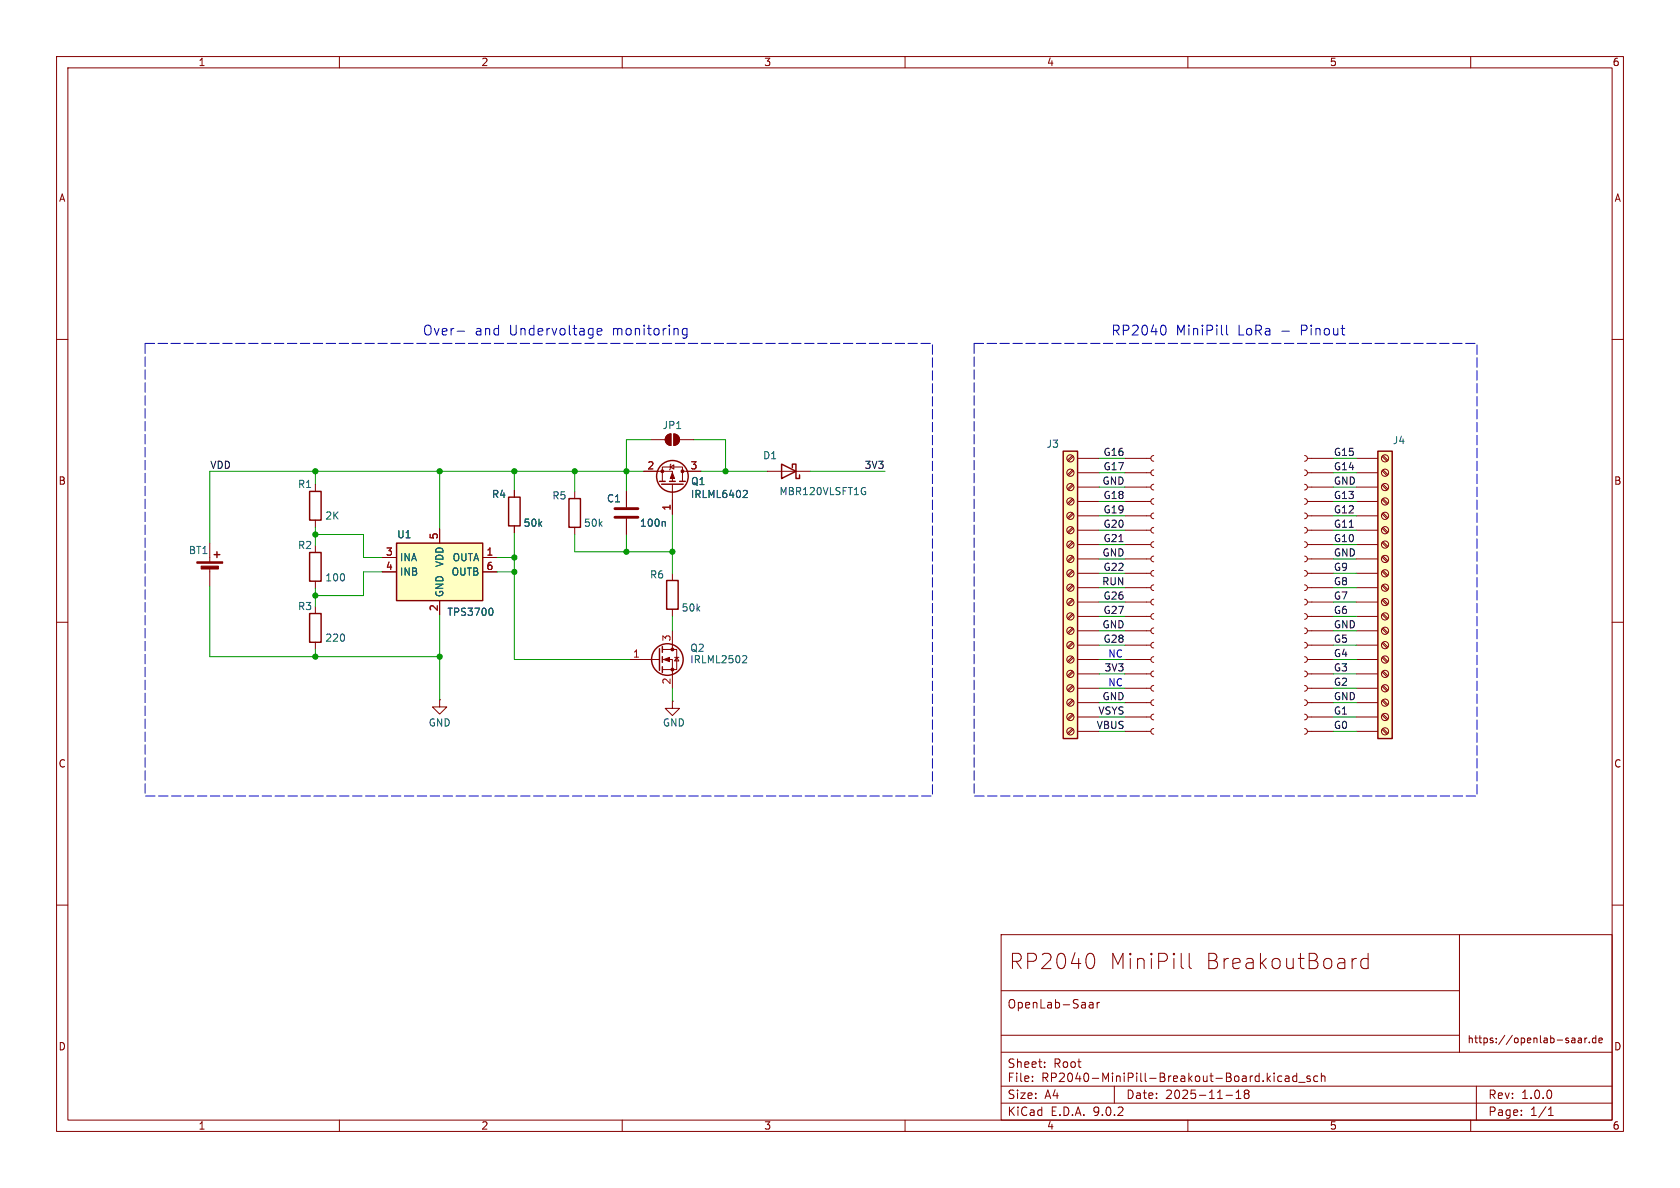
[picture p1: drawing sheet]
<svg xmlns="http://www.w3.org/2000/svg" width="297mm" height="210mm" viewBox="0 0 297 210" stroke-linecap="round" stroke-linejoin="round" font-family="sans-serif">
<g fill="none" stroke="#840000" stroke-width=".18">
<path d="M10 10h277v190h-277zM12 12h273v186h-273zM60 10v2M110 10v2M160 10v2M210 10v2M260 10v2M10 60h2M285 60h2M37.1 96v3.3M55.8 85.6v1.3M55.8 91.9v1.3"/>
<path d="M110.7 86.9v2.8M110.7 91.7v2.8M135.6 83.3h7.7M10 110h2M37.1 100.3v3.3M285 110h2M118.9 124v1.2h1.2l-1.2 1.3-1.3-1.3h1.3M118.9 124h.1M10 160h2M177 165.2h108v32.8h-108zM177 175.1h81M192.6 177.3h.6v.9"/>
<path d="M192.9 168.5a1.59 1.59 0 0 1 .5 2.2l-.1 .3-.4 .2M193.2 177.6h-.5a.29 .29 0 0 0-.2 .3 .29 .29 0 0 0 .2 .3l.5-.1M194 177.2v1M194.4 177.2l-.3 .1-.1 .2M208.8 170.8l.1 .3 .3 .1M210.2 168.5v2.3l.2 .3 .2 .1M239 169.4v1.8M239.8 169.4a.69 .69 0 0 0-.8 .5M241.9 169.6l-.8-.2-.4 .3-.1 .2v.8l.2 .4 .3 .1 .8-.1M241.9 168.5v2.7M258 165.2v20.9M285 160h2"/>
<path d="M60 198v2M110 198v2M160 198v2M177 195h108M177 192h108M177 186h108M177 183h81M182.5 191.1v.1M182.5 190.3v.1M184.7 188.6v.1M184.7 187.8v.1M197 192v3"/>
<path d="M210 198v2M216.7 193.6h1.2M218.5 194.2h.9M218.5 193.1l.5-.4v1.5M220.2 193.3l-.2 .3v.5l.2 .1 .5-.1 .1-.2-.1-.4-.2-.2M220.2 193.3l-.2-.2 .2-.4 .5 .1 .1 .2-.3 .3M220.2 193.3h.3M225.2 189.7v.1M225.2 190.2v1M226.6 190.3l-.4-.1-.3 .3v.4l.1 .2h.6M227.2 190.3h.6l.1 .9M227.9 190.6h-.5a.29 .29 0 0 0-.2 .3 .29 .29 0 0 0 .2 .3l.5-.1"/>
<path d="M229.2 190.3l-.4-.1-.3 .3v.4l.2 .2h.5M229.2 189.7v1.5M229.6 191.3h1.1M231.6 190.3l-.4-.1-.2 .2 .1 .2 .5 .2v.3h-.6M233 190.3l-.5-.1-.3 .3v.4l.2 .2h.6M233.6 190.3l.2-.1 .4 .1v.9M233.6 189.7v1.5M260 198v2M261 192v6M269 197.1v.1M269 196.3v.1M273.7 197.2h.9"/>
<path d="M273.7 196.1l.5-.4v1.5M274.2 192.8l.1 .5-.1 .8M277.9 183.6h.5v.7M277.9 184.3h.5M278.4 183.8l-.5 .1M279 183.6h.5l.1 .7M279.6 183.8l-.4 .1-.2 .1 .2 .3h.4M280.2 183.5v.8M280.5 183.5l-.3 .2M281 184.2v.1M282.1 183.6l-.3-.1-.3 .2 .1 .6h.5M282.1 183.1v1.2"/>
<path d="M282.7 183.9l.6-.1-.1-.2-.4-.1-.1 .2v.6h.5"/>
</g>
<path d="M108.7 89.9h4.1M108.7 91.4h4.1" fill="none" stroke="#840000" stroke-width=".51"/>
<path d="M117.4 92.2l.2 .2v.6M152.8 86.9h.2v.4l-.2 .1M152.9 86.2h.1" fill="none" stroke="#006464" stroke-width=".18"/>
<path d="M37.8 98h1.1M38.4 97.5v1.1M54.7 86.9h2.1v5h-2.1zM138.2 82l2.5 1.3-2.5 1.3zM140.1 82.7v-.7h.6v2.6h.7v-.7" fill="none" stroke="#840000" stroke-width=".25"/>
<g fill="#840000" stroke="#840000" stroke-width=".18">
<path d="M34.8 99.3h4.6v.3h-4.6z"/>
<path d="M35.6 100.1h3v.5h-3z"/>
</g>
<path d="M70.1 96h15.2v10.2h-15.2z" fill="#ffffc2"/>
<g fill="none" stroke="#840000" stroke-width=".25">
<path d="M54.7 97.7h2.1v5h-2.1zM70.1 96h15.2v10.2h-15.2zM89.9 87.9h2v5.1h-2zM100.6 88.1h2v5.1h-2zM116.6 85.1h1M117 85.6h3.8M118.4 85.1h1M120.1 85.1h1.1M54.7 108.5h2.1v5h-2.1zM116.6 114.7v3.8M117.1 114.3v1M117.1 116.1v1"/>
<path d="M117.1 117.9v1M117.9 102.6h2v5.1h-2z"/>
<circle cx="118.9" cy="84.2" r="2.79"/>
<circle cx="118" cy="116.6" r="2.79"/>
</g>
<g fill="none" stroke="#840000" stroke-width=".18">
<path d="M115.1 77.7h2.5M118.6 76.7a1.02 1.02 0 0 0-1 1 1.02 1.02 0 0 0 1 1v-2M119.1 78.7a1.01 1.01 0 0 0 1-1 1.01 1.01 0 0 0-1-1v2M120.1 77.7h2.6M55.8 96.4v1.3M67.6 98.6h2.5M77.7 93.5v2.5M85.3 98.6h2.6M90.9 86.6v1.3M90.9 93v1.2M101.6 86.9v1.2M101.6 93.2v1.3"/>
<path d="M113.8 83.3h5.1v1.8M117.1 85.1v-2.5h3.5v2.5M118.5 82.6l.6-.4v.7zM118.6 82l-.1 .2v.7l-.1 .2M118.9 85.6v5.3M120.6 83.3h3.4M198.9 81h4.6M198.9 83.6h4.6M198.9 86.1h4.6M198.9 88.6h4.6M198.9 91.2h4.6M198.9 93.7h4.6"/>
<path d="M198.9 96.3h4.6M198.9 98.8h4.6M204 80.5l-.4 .2-.1 .3 .1 .4 .4 .1M204 83.1l-.4 .1-.1 .4 .1 .3 .4 .2M204 85.6l-.4 .2-.1 .3 .1 .4 .4 .1M204 88.1l-.4 .2-.1 .3 .1 .4 .4 .2M204 90.7l-.4 .1-.1 .4 .1 .3 .4 .2M204 93.2l-.4 .2-.1 .3 .1 .4 .4 .1M204 95.8l-.4 .1-.1 .4 .1 .3 .4 .2M204 98.3l-.4 .2-.1 .3 .1 .4 .4 .1M55.8 102.7v1.3M55.8 107.2v1.3"/>
<path d="M55.8 113.5v1.3M67.6 101.1h2.5M77.7 106.2v2.5M85.3 101.1h2.6M111.3 116.6h5.3M117.1 114.8h2.5v3.6h-2.5M117.1 116.6h1.8v5.1M118.9 101.3v1.3M118.9 107.7v1.3M118.9 111.5v3.3M119.3 116.2h.7M119.6 116.2l.4 .6h-.7z"/>
<path d="M198.9 116.6h4.6M198.9 101.3h4.6M198.9 103.9h4.6M198.9 106.4h4.6M198.9 109h4.6M198.9 111.5h4.6M198.9 114h4.6M198.9 119.1h4.6M204 100.8l-.4 .2-.1 .3 .1 .4 .4 .2M204 103.4l-.4 .1-.1 .4 .1 .3 .4 .2M204 105.9l-.4 .2-.1 .3 .1 .4 .4 .1M204 108.5l-.4 .1-.1 .4 .1 .3 .4 .2"/>
<path d="M204 111l-.4 .2-.1 .3 .1 .4 .4 .1M204 113.5l-.4 .2-.1 .3 .1 .4 .4 .2M204 116.1l-.4 .1-.1 .4 .1 .3 .4 .2M204 118.6l-.4 .2-.1 .3 .1 .4 .4 .1M77.7 123.7v1.3h1.3l-1.3 1.2-1.2-1.2h1.2M77.7 123.7h.1M198.9 121.7h4.6M198.9 124.2h4.6M198.9 126.7h4.6M198.9 129.3h4.6M204 121.2l-.4 .1-.1 .4 .1 .3 .4 .2M204 123.7l-.4 .2-.1 .3 .1 .4 .4 .1"/>
<path d="M204 126.2l-.4 .2-.1 .3 .1 .4 .4 .2M204 128.8l-.4 .1-.1 .4 .1 .3 .4 .2"/>
</g>
<path d="M131.6 86.7h.4l.1 .3-.8 1h.8M86.8 107.5a.79 .79 0 0 1 0 1.3M131.5 115.9l.4 .1 .1 .3-.8 .9h.8" fill="none" stroke="#006464" stroke-width=".18"/>
<g fill="#840000" stroke="#840000" stroke-width=".18">
<path d="M117.9 77l.7-.3v2a1.02 1.02 0 0 1-.9-.6 1.02 1.02 0 0 1 .2-1.1z"/>
<path d="M119.1 76.7a1.01 1.01 0 0 1 1 1 1.01 1.01 0 0 1-1 1z"/>
<path d="M117.3 116.6l1.1-.4v.8z"/>
<path d="M118.9 83.6l.4 1h-.8z"/>
<circle cx="118.9" cy="114.8" r=".25"/>
<circle cx="118.9" cy="118.4" r=".25"/>
<circle cx="120.6" cy="83.3" r=".25"/>
<circle cx="117.1" cy="83.3" r=".25"/>
</g>
<path d="M188 79.8h2.5v50.8h-2.5z" fill="#ffffc2"/>
<path d="M188 79.8h2.5v50.8h-2.5z" fill="none" stroke="#840000" stroke-width=".25"/>
<g fill="none" stroke="#840000" stroke-width=".18">
<path d="M189.6 80.5l-.9 .9M189.6 83.1l-.9 .8M189.6 85.6l-.9 .8M189.6 88.1l-.9 .9M189.6 90.7l-.9 .8M189.6 93.2l-.9 .9M189.6 95.8l-.9 .8M189.6 98.3l-.9 .8M189.8 80.7l-.9 .8M189.8 83.2l-.9 .9M189.8 85.8l-.9 .8M189.8 88.3l-.9 .9"/>
<path d="M189.8 90.9l-.9 .8M189.8 93.4l-.9 .8M189.8 95.9l-.9 .9M189.8 98.5l-.9 .8M190.5 81h3.8M190.5 83.6h3.8M190.5 86.1h3.8M190.5 88.6h3.8M190.5 91.2h3.8M190.5 93.7h3.8M190.5 96.3h3.8M190.5 98.8h3.8"/>
<path d="M189.6 100.8l-.9 .9M189.6 103.4l-.9 .8M189.6 105.9l-.9 .9M189.6 108.5l-.9 .8M189.6 111l-.9 .8M189.6 113.5l-.9 .9M189.6 116.1l-.9 .8M189.6 118.6l-.9 .9M189.8 101l-.9 .9M189.8 103.6l-.9 .8M189.8 106.1l-.9 .8M189.8 108.6l-.9 .9"/>
<path d="M189.8 111.2l-.9 .8M189.8 113.7l-.9 .9M189.8 116.3l-.9 .8M189.8 118.8l-.9 .8M190.5 101.3h3.8M190.5 103.9h3.8M190.5 106.4h3.8M190.5 109h3.8M190.5 111.5h3.8M190.5 114h3.8M190.5 116.6h3.8M190.5 119.1h3.8"/>
<path d="M189.6 121.2l-.9 .8M189.6 123.7l-.9 .8M189.6 126.2l-.9 .9M189.6 128.8l-.9 .8M189.8 121.3l-.9 .9M189.8 123.9l-.9 .8M189.8 126.4l-.9 .9M189.8 129l-.9 .8M190.5 121.7h3.8M190.5 124.2h3.8M190.5 126.7h3.8M190.5 129.3h3.8"/>
<circle cx="189.2" cy="88.6" r=".63"/>
<circle cx="189.2" cy="93.7" r=".63"/>
<circle cx="189.2" cy="81" r=".63"/>
<circle cx="189.2" cy="86.1" r=".63"/>
<circle cx="189.2" cy="98.8" r=".63"/>
<circle cx="189.2" cy="83.6" r=".63"/>
<circle cx="189.2" cy="91.2" r=".63"/>
<circle cx="189.2" cy="96.3" r=".63"/>
<circle cx="189.2" cy="109" r=".63"/>
<circle cx="189.2" cy="119.1" r=".63"/>
<circle cx="189.2" cy="106.4" r=".63"/>
<circle cx="189.2" cy="111.5" r=".63"/>
<circle cx="189.2" cy="101.3" r=".63"/>
<circle cx="189.2" cy="114" r=".63"/>
<circle cx="189.2" cy="116.6" r=".63"/>
<circle cx="189.2" cy="103.9" r=".63"/>
<circle cx="189.2" cy="121.7" r=".63"/>
<circle cx="189.2" cy="124.2" r=".63"/>
<circle cx="189.2" cy="126.7" r=".63"/>
<circle cx="189.2" cy="129.3" r=".63"/>
</g>
<path d="M243.6 79.8h2.5v50.8h-2.5z" fill="#ffffc2"/>
<path d="M243.6 79.8h2.5v50.8h-2.5z" fill="none" stroke="#840000" stroke-width=".25"/>
<g fill="none" stroke="#840000" stroke-width=".18">
<path d="M67.6 98.6h2.5M77.7 93.5v2.5M85.3 98.6h2.6M90.9 86.6v1.3M90.9 93v1.2M110.7 86.9v2.8M110.7 91.7v2.8M113.8 83.3h2.5M118.9 88.4v2.5M121.4 83.3h2.6M230.6 80.5l.4 .2 .1 .3-.1 .4-.4 .1M230.6 83.1l.4 .1 .1 .4-.1 .3-.4 .2"/>
<path d="M230.6 85.6l.4 .2 .1 .3-.1 .4-.4 .1M230.6 88.1l.4 .2 .1 .3-.1 .4-.4 .2M230.6 90.7l.4 .1 .1 .4-.1 .3-.4 .2M230.6 93.2l.4 .2 .1 .3-.1 .4-.4 .1M230.6 95.8l.4 .1 .1 .4-.1 .3-.4 .2M230.6 98.3l.4 .2 .1 .3-.1 .4-.4 .1M231.1 81h4.6M231.1 83.6h4.6M231.1 86.1h4.6M231.1 88.6h4.6M231.1 91.2h4.6M231.1 93.7h4.6"/>
<path d="M231.1 96.3h4.6M231.1 98.8h4.6M239.8 81h3.8M239.8 83.6h3.8M239.8 86.1h3.8M239.8 88.6h3.8M239.8 91.2h3.8M239.8 93.7h3.8M239.8 96.3h3.8M239.8 98.8h3.8M244.3 80.7l.9 .8M244.3 83.2l.9 .9"/>
<path d="M244.3 85.8l.9 .8M244.3 88.3l.9 .9M244.3 90.9l.9 .8M244.3 93.4l.9 .8M244.3 95.9l.9 .9M244.3 98.5l.9 .8M244.5 80.5l.9 .9M244.5 83.1l.9 .8M244.5 85.6l.9 .8M244.5 88.1l.9 .9M244.5 90.7l.9 .8M244.5 93.2l.9 .9"/>
<path d="M244.5 95.8l.9 .8M244.5 98.3l.9 .8M67.6 101.1h2.5M77.7 106.2v2.5M85.3 101.1h2.6M230.6 100.8l.4 .2 .1 .3-.1 .4-.4 .2M230.6 103.4l.4 .1 .1 .4-.1 .3-.4 .2M230.6 105.9l.4 .2 .1 .3-.1 .4-.4 .1M230.6 108.5l.4 .1 .1 .4-.1 .3-.4 .2M230.6 111l.4 .2 .1 .3-.1 .4-.4 .1M230.6 113.5l.4 .2 .1 .3-.1 .4-.4 .2M230.6 116.1l.4 .1 .1 .4-.1 .3-.4 .2"/>
<path d="M230.6 118.6l.4 .2 .1 .3-.1 .4-.4 .1M231.1 101.3h4.6M231.1 103.9h4.6M231.1 106.4h4.6M231.1 109h4.6M231.1 111.5h4.6M231.1 114h4.6M231.1 116.6h4.6M231.1 119.1h4.6M239.8 101.3h3.8M239.8 103.9h3.8M239.8 106.4h3.8"/>
<path d="M239.8 109h3.8M239.8 111.5h3.8M239.8 114h3.8M239.8 116.6h3.8M239.8 119.1h3.8M244.3 101l.9 .9M244.3 103.6l.9 .8M244.3 106.1l.9 .8M244.3 108.6l.9 .9M244.3 111.2l.9 .8M244.3 113.7l.9 .9M244.3 116.3l.9 .8"/>
<path d="M244.3 118.8l.9 .8M244.5 100.8l.9 .9M244.5 103.4l.9 .8M244.5 105.9l.9 .9M244.5 108.5l.9 .8M244.5 111l.9 .8M244.5 113.5l.9 .9M244.5 116.1l.9 .8M244.5 118.6l.9 .9M230.6 121.2l.4 .1 .1 .4-.1 .3-.4 .2M230.6 123.7l.4 .2 .1 .3-.1 .4-.4 .1M230.6 126.2l.4 .2 .1 .3-.1 .4-.4 .2"/>
<path d="M230.6 128.8l.4 .1 .1 .4-.1 .3-.4 .2M231.1 121.7h4.6M231.1 124.2h4.6M231.1 126.7h4.6M231.1 129.3h4.6M239.8 121.7h3.8M239.8 124.2h3.8M239.8 126.7h3.8M239.8 129.3h3.8M244.3 121.3l.9 .9M244.3 123.9l.9 .8M244.3 126.4l.9 .9"/>
<path d="M244.3 129l.9 .8M244.5 121.2l.9 .8M244.5 123.7l.9 .8M244.5 126.2l.9 .9M244.5 128.8l.9 .8"/>
<circle cx="244.9" cy="93.7" r=".63"/>
<circle cx="244.9" cy="96.3" r=".63"/>
<circle cx="244.9" cy="81" r=".63"/>
<circle cx="244.9" cy="83.6" r=".63"/>
<circle cx="244.9" cy="86.1" r=".63"/>
<circle cx="244.9" cy="88.6" r=".63"/>
<circle cx="244.9" cy="91.2" r=".63"/>
<circle cx="244.9" cy="98.8" r=".63"/>
<circle cx="244.9" cy="119.1" r=".63"/>
<circle cx="244.9" cy="116.6" r=".63"/>
<circle cx="244.9" cy="111.5" r=".63"/>
<circle cx="244.9" cy="101.3" r=".63"/>
<circle cx="244.9" cy="103.9" r=".63"/>
<circle cx="244.9" cy="106.4" r=".63"/>
<circle cx="244.9" cy="109" r=".63"/>
<circle cx="244.9" cy="114" r=".63"/>
<circle cx="244.9" cy="121.7" r=".63"/>
<circle cx="244.9" cy="124.2" r=".63"/>
<circle cx="244.9" cy="126.7" r=".63"/>
<circle cx="244.9" cy="129.3" r=".63"/>
</g>
<g fill="none" stroke="#009600" stroke-width=".18">
<path d="M115.1 77.7h-4.4v9.2M122.7 77.7h5.6v5.6M55.8 94.5h8.5v4.1h3.3M55.8 83.3v2.3M55.8 93.2v3.2M77.7 83.3v10.2M87.9 98.6h3M90.9 94.2v22.4h20.4M90.9 83.3v3.3M101.6 94.5v3h17.3M101.6 83.3v3.6M110.7 94.5v3"/>
<path d="M113.8 83.3h-76.7v12.7M118.9 90.9v10.4M124 83.3h11.6M143.3 83.3h13.2M194.3 81h4.6M194.3 88.6h4.6M194.3 98.8h4.6M194.3 86.1h4.6M194.3 96.3h4.6M194.3 83.6h4.6M194.3 93.7h4.6M194.3 91.2h4.6"/>
<path d="M235.7 81h4.1M235.7 88.6h4.1M235.7 98.8h4.1M235.7 86.1h4.1M235.7 96.3h4.1M235.7 83.6h4.1M235.7 93.7h4.1M235.7 91.2h4.1M37.1 103.6v12.5h40.6M55.8 104v3.2M55.8 114.8v1.3M67.6 101.1h-3.3v4.2h-8.5"/>
<path d="M77.7 108.7v15M87.9 101.1h3M118.9 109v2.5M194.3 106.4h4.6M194.3 101.3h4.6M194.3 103.9h4.6M194.3 109h4.6M194.3 119.1h4.6M194.3 116.6h4.6M194.3 114h4.6M194.3 111.5h4.6M235.7 106.4h4.1"/>
<path d="M235.7 101.3h4.1M235.7 103.9h4.1M235.7 109h4.1M235.7 119.1h4.1M235.7 116.6h4.1M235.7 114h4.1M235.7 111.5h4.1M118.9 121.7v2.3M194.3 126.7h4.6M194.3 121.7h4.6M194.3 129.3h4.6M194.3 124.2h4.6"/>
<path d="M235.7 126.7h4.1M235.7 121.7h4.1M235.7 129.3h4.1M235.7 124.2h4.1"/>
</g>
<path d="M80.8 58.6h1.3M105.6 58.6l.8-.1-.1-.4h-.5l-.2 .2 .1 .8h.6M121.5 58.1h-.5l-.4 .3v.5l.2 .2h.7M121.5 58.1v1.4a.47 .47 0 0 1-.8 .2M205.7 57.5a1.08 1.08 0 0 1 0 1.7M216 59.1l.2 .1M216.8 57.5v1.5l.3 .2M237.1 58.1h.6M237.6 59.2h.1" fill="none" stroke="#0000c2" stroke-width=".18"/>
<path d="M25.7 60.7h139.1v80h-139.1zM172.2 60.7h88.9v80h-88.9z" fill="none" stroke="#0000c2" stroke-width=".18" stroke-dasharray="1.7 .6"/>
<path d="M117.4 92.2l.2 .2v.6M131.6 86.7h.4l.1 .3-.8 1h.8M86.8 107.5a.79 .79 0 0 1 0 1.3" fill="none" stroke="#006464" stroke-width=".18"/>
<g fill="#009600" stroke="#009600" stroke-width=".18">
<circle cx="101.6" cy="83.3" r=".46"/>
<circle cx="90.9" cy="98.6" r=".46"/>
<circle cx="55.8" cy="105.3" r=".46"/>
<circle cx="90.9" cy="83.3" r=".46"/>
<circle cx="55.8" cy="83.3" r=".46"/>
<circle cx="77.7" cy="83.3" r=".46"/>
<circle cx="55.8" cy="94.5" r=".46"/>
<circle cx="90.9" cy="101.1" r=".46"/>
<circle cx="55.8" cy="116.1" r=".46"/>
<circle cx="77.7" cy="116.1" r=".46"/>
<circle cx="118.9" cy="97.5" r=".46"/>
<circle cx="128.3" cy="83.3" r=".46"/>
<circle cx="110.7" cy="97.5" r=".46"/>
<circle cx="110.7" cy="83.3" r=".46"/>
</g>
<g font-size="3.8" fill="#840000">
<text x="178.2" y="171.6">RP2040</text>
<text x="195.9" y="171.6">MiniPill</text>
<text x="212.8" y="171.6">BreakoutBoard</text>
</g>
<g font-size="2.4" fill="#0000c2">
<text x="74.7" y="59.5">Over-</text>
<text x="83.9" y="59.5">and</text>
<text x="90" y="59.5">Undervoltage</text>
<text x="108.3" y="59.5">monitoring</text>
<text x="196.4" y="59.5">RP2040</text>
<text x="207.8" y="59.5">MiniPill</text>
<text x="218.8" y="59.5">LoRa</text>
<text x="226.5" y="59.5">-</text>
<text x="230.1" y="59.5">Pinout</text>
</g>
<g font-size="2.1" fill="#840000">
<text x="178" y="178.5">OpenLab-Saar</text>
<text x="178" y="191.5">File:</text>
<text x="178" y="189">Sheet:</text>
<text x="184.1" y="191.5">RP2040-MiniPill-Breakout-Board.kicad_sch</text>
<text x="186.2" y="189">Root</text>
<text x="178" y="197.5">KiCad</text>
<text x="178" y="194.5">Size:</text>
<text x="184.7" y="194.5">A4</text>
<text x="185.7" y="197.5">E.D.A.</text>
<text x="193.3" y="197.5">9.0.2</text>
<text x="199" y="194.5">Date:</text>
<text x="206" y="194.5">2025-11-18</text>
<text x="263" y="194.5">Rev:</text>
<text x="263" y="197.5">Page:</text>
<text x="268.9" y="194.5">1.0.0</text>
<text x="270.5" y="197.5">1/1</text>
</g>
<g font-size="1.8" fill="#840000">
<text x="35" y="11.9">1</text>
<text x="85" y="11.9">2</text>
<text x="135" y="11.9">3</text>
<text x="185" y="11.9">4</text>
<text x="235" y="11.9">5</text>
<text x="285" y="11.9">6</text>
<text x="10.3" y="35.9">A</text>
<text x="285.3" y="35.9">A</text>
<text x="10.3" y="85.9">B</text>
<text x="285.3" y="85.9">B</text>
<text x="10.3" y="135.9">C</text>
<text x="285.3" y="135.9">C</text>
<text x="10.3" y="185.9">D</text>
<text x="259.3" y="184.6">https://openlab-saar.de</text>
<text x="285.3" y="185.9">D</text>
<text x="35" y="199.9">1</text>
<text x="85" y="199.9">2</text>
<text x="135" y="199.9">3</text>
<text x="185" y="199.9">4</text>
<text x="235" y="199.9">5</text>
<text x="285" y="199.9">6</text>
</g>
<g font-size="1.8" fill="#006464">
<text x="117" y="76">JP1</text>
<text x="134.8" y="81.4">D1</text>
<text x="184.9" y="79.3">J3</text>
<text x="246.1" y="78.7">J4</text>
<text x="52.6" y="86.5">R1</text>
<text x="86.9" y="88.2">R4</text>
<text x="97.5" y="88.5">R5</text>
<text x="107.2" y="89">C1</text>
<text x="122" y="88.2">IRLML6402</text>
<text x="122.1" y="86">Q1</text>
<text x="137.7" y="87.7">MBR120VLSFT1G</text>
<text x="57.4" y="92">2K</text>
<text x="70.1" y="95.4">U1</text>
<text x="92.5" y="93.3">50k</text>
<text x="103.1" y="93.3">50k</text>
<text x="113" y="93.3">100n</text>
<text x="33.3" y="98.1">BT1</text>
<text x="52.6" y="97.3">R2</text>
<text x="70.6" y="99.4">INA</text>
<text x="70.6" y="102">INB</text>
<text x="78.6" y="100.4" transform="rotate(-90 78.6 100.4)">VDD</text>
<text x="79.7" y="102">OUTB</text>
<text x="79.9" y="99.4">OUTA</text>
<text x="57.4" y="103">100</text>
<text x="78.6" y="105.7" transform="rotate(-90 78.6 105.7)">GND</text>
<text x="114.8" y="102.5">R6</text>
<text x="52.6" y="108.1">R3</text>
<text x="57.4" y="113.6">220</text>
<text x="79" y="109.1">TPS3700</text>
<text x="120.4" y="108.3">50k</text>
<text x="121.9" y="115.4">Q2</text>
<text x="121.9" y="117.4">IRLML2502</text>
<text x="75.7" y="128.6">GND</text>
<text x="117.1" y="128.6">GND</text>
</g>
<g font-size="1.8" fill="#0f0f0f">
<text x="37.1" y="83">VDD</text>
<text x="152.8" y="83">3V3</text>
<text x="195" y="80.7">G16</text>
<text x="195" y="83.2">G17</text>
<text x="235.7" y="83.2">G14</text>
<text x="235.7" y="80.7">G15</text>
<text x="194.8" y="85.8">GND</text>
<text x="195" y="88.3">G18</text>
<text x="235.7" y="88.3">G13</text>
<text x="235.7" y="85.8">GND</text>
<text x="195" y="90.8">G19</text>
<text x="195" y="93.4">G20</text>
<text x="195" y="95.9">G21</text>
<text x="235.7" y="95.9">G10</text>
<text x="235.7" y="93.4">G11</text>
<text x="235.7" y="90.8">G12</text>
<text x="194.8" y="98.5">GND</text>
<text x="195" y="101">G22</text>
<text x="235.7" y="101">G9</text>
<text x="235.7" y="98.5">GND</text>
<text x="194.7" y="103.5">RUN</text>
<text x="195" y="106.1">G26</text>
<text x="235.7" y="103.5">G8</text>
<text x="235.7" y="106.1">G7</text>
<text x="194.8" y="111.2">GND</text>
<text x="195" y="108.6">G27</text>
<text x="195" y="113.7">G28</text>
<text x="235.7" y="108.6">G6</text>
<text x="235.7" y="113.7">G5</text>
<text x="235.7" y="111.2">GND</text>
<text x="195.2" y="118.8">3V3</text>
<text x="235.7" y="118.8">G3</text>
<text x="235.7" y="116.2">G4</text>
<text x="194.8" y="123.9">GND</text>
<text x="235.7" y="123.9">GND</text>
<text x="235.7" y="121.3">G2</text>
<text x="193.8" y="128.9">VBUS</text>
<text x="194.1" y="126.4">VSYS</text>
<text x="235.7" y="126.4">G1</text>
<text x="235.7" y="128.9">G0</text>
</g>
<g font-size="1.8" fill="#a90000">
<text x="114.4" y="83.1">2</text>
<text x="122" y="83.1">3</text>
<text x="77.5" y="95.4" transform="rotate(-90 77.5 95.4)">5</text>
<text x="118.6" y="90.4" transform="rotate(-90 118.6 90.4)">1</text>
<text x="68.1" y="98.3">3</text>
<text x="68.1" y="100.8">4</text>
<text x="85.9" y="98.3">1</text>
<text x="85.9" y="100.8">6</text>
<text x="77.5" y="108.1" transform="rotate(-90 77.5 108.1)">2</text>
<text x="118.6" y="113.5" transform="rotate(-90 118.6 113.5)">3</text>
<text x="111.8" y="116.3">1</text>
<text x="118.6" y="121.1" transform="rotate(-90 118.6 121.1)">2</text>
</g>
<g font-size="1.8" fill="#0000c2">
<text x="195.8" y="116.4">NC</text>
<text x="195.8" y="121.5">NC</text>
</g>
</svg>
